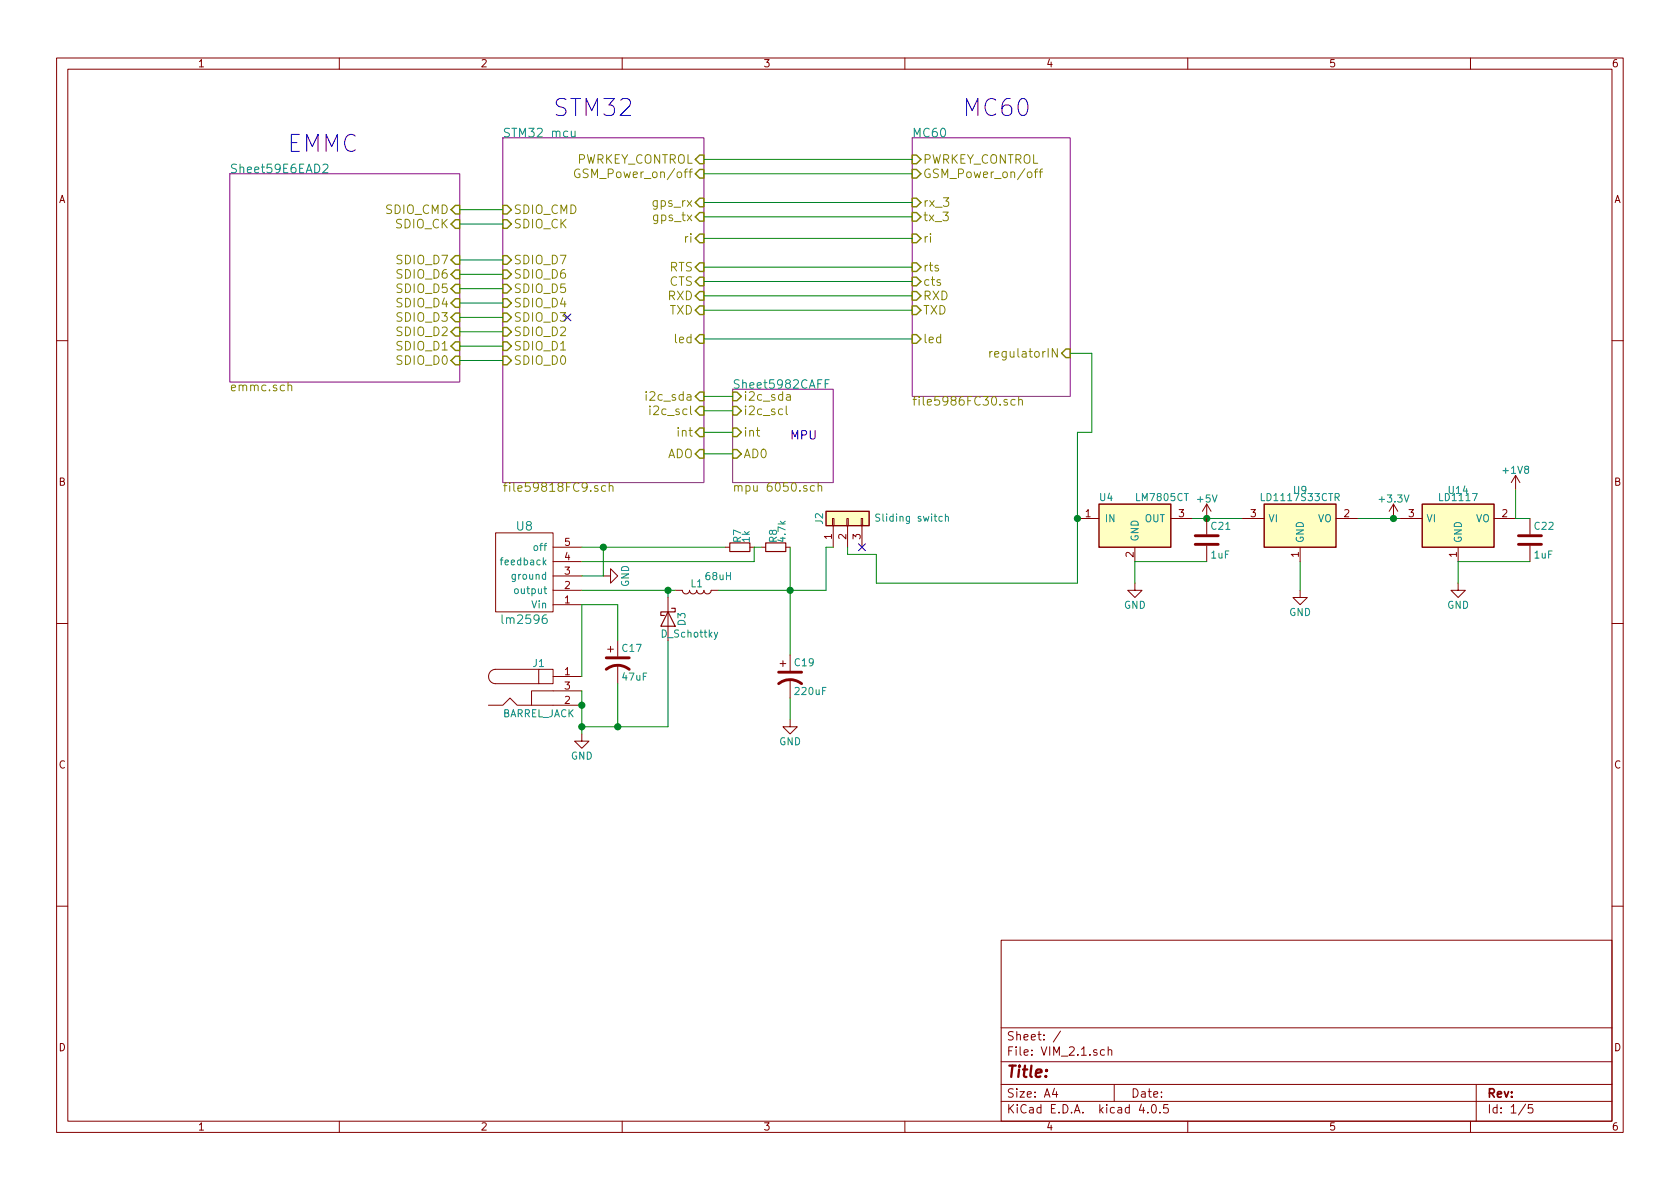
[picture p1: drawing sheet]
<svg xmlns="http://www.w3.org/2000/svg" width="297mm" height="210mm" viewBox="0 0 297 210" stroke-linecap="round" stroke-linejoin="round" font-family="sans-serif">
<g fill="none" stroke="#840000" stroke-width=".18">
<path d="M10 10.3h277v189.9h-277zM12 12.2h273v186.1h-273zM60 10.3v1.9M110 10.3v1.9M160 10.3v1.9M210 10.3v1.9M260 10.3v1.9M10 60.2h2M285 60.2h2M87.6 94.2h10.2v14h-10.2zM97.8 99.3h5.1M97.8 96.8h5.1"/>
<path d="M128.3 96.8h.7M132.6 96.8h.7M134.6 96.8h.8M138.9 96.8h.8M147.2 91.7h.2v1.3h-.2zM147.3 93v3.8M149.7 91.7h.3v1.3h-.3zM149.9 93v3.8M152.3 91.7h.2v1.3h-.2zM152.4 93v3.8M190.5 91.7h3.8M200.7 96.8v2.5"/>
<path d="M207 91.7h3.8M213.4 89.1l-.8 1.3M213.4 89.1v5.4M213.4 96.5v2.8M213.4 89.1l.7 1.3M219.7 91.7h3.8M229.9 96.8v2.5M236.2 91.7h3.8M246.4 89.1l-.8 1.3M246.4 89.1v2.6M246.4 89.1l.7 1.3M247.6 91.7h3.9"/>
<path d="M257.8 96.8v2.5M264.2 91.7h3.8M268 84.1l-.8 1.2M268 84.1v2.5M268 84.1l.7 1.2M270.5 91.7v2.8M270.5 96.5v2.8M10 110.3h2M95.2 118.4h2.6v2.5h-2.6zM95.2 118.4h-7.6a1.27 1.27 0 0 0-1.2 1.2 1.27 1.27 0 0 0 1.2 1.3h7.6M97.8 104.4h5.1M97.8 119.6h5.1"/>
<path d="M97.8 106.9h5.1M97.8 101.8h5.1M106.7 101.8h1.2v-1.2l1.3 1.2-1.3 1.3v-1.3M107.4 114.8h1.1M107.9 114.3v1M109.2 113.3v2.8M109.2 117.6v3.3M118.1 105.7v7.6M119.4 104.4h1.2a.63 .63 0 0 0 .7 .6 .63 .63 0 0 0 .6-.6 .63 .63 0 0 0 .7 .6 .63 .63 0 0 0 .6-.6 .63 .63 0 0 0 .6 .6 .63 .63 0 0 0 .7-.6 .63 .63 0 0 0 .6 .6 .63 .63 0 0 0 .6-.6h1.3M137.9 117.3h1M138.4 116.8v1.1M139.7 115.8v2.8"/>
<path d="M200.7 103.1v1.3h1.2l-1.2 1.3-1.3-1.3h1.3M229.9 104.4v1.3h1.2l-1.2 1.2-1.3-1.2h1.3M257.8 103.1v1.3h1.3l-1.3 1.3-1.3-1.3h1.3M285 110.3h2M86.4 124.7h2.5l1.3-1.3 1.2 1.3h11.5M102.9 122.2h-8.9v2.5M102.9 129.8v1.3h1.2l-1.2 1.2-1.3-1.2h1.3M139.7 127.2v1.3h1.3l-1.3 1.3-1.3-1.3h1.3M139.7 120.1v3.3M10 160.2h2M177 166.3h108v32h-108zM285 160.2h2"/>
<path d="M60 198.3v1.9M110 198.3v1.9M160 198.3v1.9M177 194.8h108M177 191.8h108M177 187.8h108M177 181.8h108M186.4 192.5l-.3 1h.9M186.8 193v1M187.5 182.3l-1.3 2M195.3 185.7l-.5-.1-.2 .3v.6l.2 .1 .5-.1M195.9 185.7l.2-.1 .4 .1 .1 .9"/>
<path d="M195.9 185.1v1.5M197 191.8v3M201.8 195.2l-.4 1.1h1M202.9 196.7v.1M203.8 195.4l.1-.1a.81 .81 0 0 1 .6 .6 .81 .81 0 0 1-.3 .8l-.1 .1a.8 .8 0 0 1-.6-.6 .8 .8 0 0 1 .3-.8zM205.1 196.7v.1M206.5 195.3h-.7l-.1 .7 .2-.1 .5 .1 .2 .2-.1 .5-.2 .1-.6-.1M210 198.3v1.9M260 198.3v1.9M261 191.8v6.5M269.7 195.2l-1.2 2M271 195.3h-.7l-.1 .7 .2-.1 .5 .1 .1 .2v.5l-.2 .1-.6-.1"/>
</g>
<path d="M40.6 30.7h40.7v36.9h-40.7zM88.9 24.4h35.6v60.9h-35.6zM161.3 24.4h27.9v45.7h-27.9zM129.5 68.8h17.8v16.5h-17.8z" fill="none" stroke="#840084" stroke-width=".18"/>
<path d="M57.1 29.2l.2-.2h.4l.2 .2 .1 .3-.1 .2-.9 .9h1M101 23.2v.8a.38 .38 0 0 0 .7 0M101.7 23.2v1M145.9 67.9h.5M146.6 67.2h-.7v1.5M88.4 99h.5M166.6 91.4l-.4-.1-.2 .3 .1 .5h.5M167.2 91.4l.1-.1 .3 .1 .1 .8M167.2 90.9v1.3M126.9 111.8l-.4 1.2-.2 .1" fill="none" stroke="#008484" stroke-width=".18"/>
<g fill="none" stroke="#848400" stroke-width=".18">
<path d="M102.5 30a.71 .71 0 0 0-.9 .7 .71 .71 0 0 0 .9 .6v-.5h-.3M121.8 30.4h.6M122.4 29.9l-.3 .1-.1 .1v1.3M182.9 30.4h.6M183.5 29.9l-.3 .1-.1 .1v1.3M183.7 30.4h.6M184.3 29.9l-.3 .1-.1 .1v1.3M50.9 68.2h.1a.36 .36 0 0 1 .6 .1v.8M50.9 67.6v1.5M114.9 71.8v.2M139 71.8v1.3l.2 .2M139.1 69.8h.6l.1 1"/>
<path d="M139.8 70.1l-.6 .1a.3 .3 0 0 0-.2 .3 .3 .3 0 0 0 .2 .3l.6-.1M175 62.1v1.1M175.4 62.1l-.2 .1-.2 .3M179.5 70.7a.48 .48 0 0 0-.7 .1v.7a.48 .48 0 0 0 .7 .1M180.1 70.8l.1-.1a.36 .36 0 0 1 .6 .2v.7M180.1 70.1v1.5M107.1 85.9a.48 .48 0 0 0-.7 .1v.7a.48 .48 0 0 0 .7 .1M107.7 86l.1-.1a.36 .36 0 0 1 .6 .2v.8M107.7 85.4v1.5M144 85.9h-.4l-.3 .3 .1 .5 .2 .2 .4-.1M144.7 86l.2-.1h.3l.1 1M144.7 85.4v1.5"/>
</g>
<g fill="none" stroke="#848400" stroke-width=".25">
<path d="M79.8 37.1l.7-.8h.8v1.5h-.8zM79.8 39.6l.7-.7h.8v1.5h-.8zM88.9 36.3h.8l.7 .8-.7 .7h-.8zM88.9 38.9h.8l.7 .7-.7 .8h-.8zM122.9 28.2l.8-.8h.8v1.6h-.8zM123.7 30h.8v1.5h-.8l-.8-.8zM123.7 37.6h.8v1.5h-.8l-.8-.8zM123.7 35h.8v1.6h-.8l-.8-.8zM161.3 30h.8l.7 .7-.7 .8h-.8zM161.3 27.4h.8l.7 .8-.7 .8h-.8zM161.3 35h.8l.7 .8-.7 .8h-.8zM161.3 37.6h.8l.7 .7-.7 .8h-.8z"/>
<path d="M79.8 48.5l.7-.8h.8v1.6h-.8zM79.8 46l.7-.8h.8v1.5h-.8zM80.5 57.9h.8v1.5h-.8l-.7-.7zM80.5 55.4h.8v1.5h-.8l-.7-.8zM80.5 52.8h.8v1.6h-.8l-.7-.8zM80.5 50.3h.8v1.5h-.8l-.7-.8zM88.9 55.4h.8l.7 .7-.7 .8h-.8zM88.9 57.9h.8l.7 .8-.7 .7h-.8zM88.9 45.2h.8l.7 .8-.7 .7h-.8zM88.9 47.7h.8l.7 .8-.7 .8h-.8zM88.9 50.3h.8l.7 .7-.7 .8h-.8zM88.9 52.8h.8l.7 .8-.7 .8h-.8z"/>
<path d="M123.7 54.1h.8v1.5h-.8l-.8-.7zM123.7 51.6h.8v1.5h-.8l-.8-.8zM123.7 59.2h.8v1.5h-.8l-.8-.8zM123.7 49h.8v1.5h-.8l-.8-.7zM123.7 46.5h.8v1.5h-.8l-.8-.8zM123.7 41.4h.8v1.5h-.8l-.8-.7zM161.3 54.1h.8l.7 .8-.7 .7h-.8zM161.3 51.6h.8l.7 .7-.7 .8h-.8zM161.3 59.2h.8l.7 .7-.7 .8h-.8zM161.3 46.5h.8l.7 .7-.7 .8h-.8zM161.3 49h.8l.7 .8-.7 .7h-.8zM161.3 41.4h.8l.7 .8-.7 .7h-.8z"/>
<path d="M80.5 63h.8v1.5h-.8l-.7-.8zM80.5 60.4h.8v1.6h-.8l-.7-.8zM88.9 60.4h.8l.7 .8-.7 .8h-.8zM88.9 63h.8l.7 .7-.7 .8h-.8zM123.7 69.3h.8v1.6h-.8l-.8-.8zM123.7 71.9h.8v1.5h-.8l-.8-.8zM123.7 75.7h.8v1.5h-.8l-.8-.8zM129.5 69.3h.8l.8 .8-.8 .8h-.8zM129.5 71.9h.8l.8 .7-.8 .8h-.8zM129.5 75.7h.8l.8 .7-.8 .8h-.8zM129.5 79.5h.8l.8 .8-.8 .7h-.8zM187.7 62.5l.8-.8h.7v1.5h-.7z"/>
<path d="M122.9 80.3l.8-.8h.8v1.5h-.8z"/>
</g>
<g fill="#ffffc2" stroke="#ffffc2" stroke-width=".18">
<path d="M194.3 89.1h12.7v7.7h-12.7z"/>
<path d="M223.5 89.1h12.7v7.7h-12.7z"/>
<path d="M251.5 89.1h12.7v7.7h-12.7z"/>
<path d="M146 90.4h7.7v2.6h-7.7z"/>
</g>
<path d="M146 90.4h7.7v2.6h-7.7zM194.3 89.1h12.7v7.7h-12.7zM223.5 89.1h12.7v7.7h-12.7zM251.5 89.1h12.7v7.7h-12.7z" fill="none" stroke="#840000" stroke-width=".25"/>
<g fill="none" stroke="#008400" stroke-width=".18">
<path d="M81.3 37.1h7.6M81.3 39.6h7.6M124.5 28.2h36.8M124.5 30.7h36.8M124.5 35.8h36.8M124.5 38.3h36.8M81.3 46h7.6M81.3 48.5h7.6M81.3 51h7.6M81.3 53.6h7.6M81.3 56.1h7.6M81.3 58.7h7.6"/>
<path d="M124.5 54.9h36.8M124.5 52.3h36.8M124.5 59.9h36.8M124.5 47.2h36.8M124.5 49.8h36.8M124.5 42.2h36.8M81.3 61.2h7.6M81.3 63.7h7.6M124.5 70.1h5M124.5 72.6h5M124.5 76.4h5M189.2 62.5h3.8v13.9h-2.5v26.7h-35.6v-5.1h-5v-1.2"/>
<path d="M102.9 96.8h25.4M106.7 96.8v5h-3.8M124.5 80.3h5M134.6 96.8h-1.3v2.5h-30.4M139.7 96.8v19M147.3 96.8h-1.3v7.6h-19M210.8 91.7h8.9M213.4 99.3h-12.7v3.8M229.9 99.3v5.1M240 91.7h7.6M268 86.6v5.1h2.5M270.5 99.3h-12.7v3.8"/>
<path d="M102.9 104.4h16.5M109.2 113.3v-6.4h-6.3v12.7M118.1 104.4v1.3M118.1 113.3v15.2h-15.2M102.9 122.2v7.6M109.2 120.9v7.6M139.7 123.4v3.8"/>
</g>
<g fill="#008400" stroke="#008400" stroke-width=".25">
<circle cx="213.4" cy="91.7" r=".51"/>
<circle cx="139.7" cy="104.4" r=".51"/>
<circle cx="102.9" cy="124.7" r=".51"/>
<circle cx="102.9" cy="128.5" r=".51"/>
<circle cx="109.2" cy="128.5" r=".51"/>
<circle cx="118.1" cy="104.4" r=".51"/>
<circle cx="106.7" cy="96.8" r=".51"/>
<circle cx="190.5" cy="91.7" r=".51"/>
<circle cx="246.4" cy="91.7" r=".51"/>
</g>
<path d="M211.3 96.3h4.1M211.3 94.7h4.1M268.5 96.3h4M268.5 94.7h4M107.2 118.4a3.3 3.3 0 0 1 4.1 0M107.2 116.3h4.1M137.7 118.9h4M137.7 120.9a3.3 3.3 0 0 1 4 0" fill="none" stroke="#840000" stroke-width=".51"/>
<path d="M129 96h3.6v1.5h-3.6zM135.4 96h3.5v1.5h-3.5zM118.1 108.2l1.3 2.5h-2.6zM118.7 107.6h.7v.6h-2.6v.6h.7" fill="none" stroke="#840000" stroke-width=".2"/>
<path d="M99.7 55.5l1.2 1.2M100.9 55.5l-1.2 1.2M151.8 96.2l1.2 1.2M153 96.2l-1.2 1.2" fill="none" stroke="#000084" stroke-width=".18"/>
<g font-size="4.2" fill="#0000c2">
<text x="97.8" y="20.6">STM32</text>
<text x="170.2" y="20.6">MC60</text>
<text x="50.8" y="26.9">EMMC</text>
</g>
<text font-size="2.8" fill="#840000" x="178" y="190.5">Title:</text>
<g font-size="2.1" fill="#008484">
<text x="88.9" y="24.3">STM32 mcu</text>
<text x="161.3" y="24.3">MC60</text>
<text x="40.6" y="30.6">Sheet59E6EAD2</text>
<text x="129.5" y="68.7">Sheet5982CAFF</text>
<text x="91.4" y="93.8">U8</text>
<text x="89.1" y="110.3">lm2596</text>
</g>
<g font-size="2.1" fill="#848400">
<text x="101.5" y="29">PWRKEY_CONTROL</text>
<text x="163.2" y="29">PWRKEY_CONTROL</text>
<text x="103.1" y="31.5">GSM_Power_on/off</text>
<text x="163.2" y="31.5">GSM_Power_on/off</text>
<text x="68.1" y="37.8">SDIO_CMD</text>
<text x="69.9" y="40.4">SDIO_CK</text>
<text x="90.8" y="37.8">SDIO_CMD</text>
<text x="90.8" y="40.4">SDIO_CK</text>
<text x="115.6" y="36.6">gps_rx</text>
<text x="115.7" y="39.1">gps_tx</text>
<text x="163.2" y="36.6">rx_3</text>
<text x="163.2" y="39.1">tx_3</text>
<text x="70.3" y="46.7">SDIO_D7</text>
<text x="90.8" y="46.7">SDIO_D7</text>
<text x="121.1" y="42.9">ri</text>
<text x="163.2" y="42.9">ri</text>
<text x="70.3" y="51.8">SDIO_D5</text>
<text x="70.3" y="49.3">SDIO_D6</text>
<text x="90.8" y="49.3">SDIO_D6</text>
<text x="90.8" y="51.8">SDIO_D5</text>
<text x="118.1" y="53.1">RXD</text>
<text x="118.3" y="50.5">CTS</text>
<text x="118.3" y="48">RTS</text>
<text x="163.2" y="53.1">RXD</text>
<text x="163.2" y="48">rts</text>
<text x="163.2" y="50.5">cts</text>
<text x="70.3" y="59.4">SDIO_D2</text>
<text x="70.3" y="56.9">SDIO_D3</text>
<text x="70.3" y="54.4">SDIO_D4</text>
<text x="90.8" y="56.9">SDIO_D3</text>
<text x="90.8" y="59.4">SDIO_D2</text>
<text x="90.8" y="54.4">SDIO_D4</text>
<text x="118.3" y="55.6">TXD</text>
<text x="163.2" y="55.6">TXD</text>
<text x="70.3" y="64.5">SDIO_D0</text>
<text x="70.3" y="62">SDIO_D1</text>
<text x="90.8" y="62">SDIO_D1</text>
<text x="90.8" y="64.5">SDIO_D0</text>
<text x="119.5" y="60.7">led</text>
<text x="163.2" y="60.7">led</text>
<text x="176" y="63.2">regulatorIN</text>
<text x="40.6" y="69.2">emmc.sch</text>
<text x="114.7" y="70.9">i2c_sda</text>
<text x="131.5" y="70.9">i2c_sda</text>
<text x="161.3" y="71.7">file5986FC30.sch</text>
<text x="115.4" y="73.4">i2c_scl</text>
<text x="119.9" y="77.2">int</text>
<text x="131.5" y="73.4">i2c_scl</text>
<text x="131.5" y="77.2">int</text>
<text x="117.8" y="81">ADO</text>
<text x="131.5" y="81">AD0</text>
<text x="88.9" y="87">file59818FC9.sch</text>
<text x="129.5" y="86.9">mpu 6050.sch</text>
</g>
<text font-size="2.1" fill="#0000c2" x="139.7" y="77.7">MPU</text>
<g font-size="2.1" fill="#840000">
<text x="178" y="184">Sheet: /</text>
<text x="178" y="186.7">File: VIM_2.1.sch</text>
<text x="178" y="196.9">KiCad E.D.A. kicad 4.0.5</text>
<text x="178" y="194.1">Size: A4</text>
<text x="200" y="194.1">Date:</text>
<text x="263" y="194.1">Rev:</text>
<text x="263" y="196.9">Id: 1/5</text>
</g>
<g font-size="1.8" fill="#840000">
<text x="35" y="11.9">1</text>
<text x="85" y="11.9">2</text>
<text x="135" y="11.9">3</text>
<text x="185" y="11.9">4</text>
<text x="235" y="11.9">5</text>
<text x="285" y="11.9">6</text>
<text x="10.4" y="35.9">A</text>
<text x="285.4" y="35.9">A</text>
<text x="10.4" y="85.9">B</text>
<text x="285.4" y="85.9">B</text>
<text x="147.1" y="95.3" transform="rotate(-90 147.1 95.3)">1</text>
<text x="149.6" y="95.3" transform="rotate(-90 149.6 95.3)">2</text>
<text x="152.1" y="95.3" transform="rotate(-90 152.1 95.3)">3</text>
<text x="191.9" y="91.4">1</text>
<text x="208.4" y="91.4">3</text>
<text x="221.1" y="91.4">3</text>
<text x="237.6" y="91.4">2</text>
<text x="249.1" y="91.4">3</text>
<text x="265.6" y="91.4">2</text>
<text x="99.8" y="101.6">3</text>
<text x="99.8" y="99.1">4</text>
<text x="99.8" y="96.5">5</text>
<text x="200.4" y="98.5" transform="rotate(-90 200.4 98.5)">2</text>
<text x="229.6" y="98.5" transform="rotate(-90 229.6 98.5)">1</text>
<text x="257.6" y="98.5" transform="rotate(-90 257.6 98.5)">1</text>
<text x="99.8" y="106.7">1</text>
<text x="99.8" y="104.1">2</text>
<text x="99.8" y="119.4">1</text>
<text x="99.8" y="124.5">2</text>
<text x="99.8" y="121.9">3</text>
<text x="10.4" y="135.9">C</text>
<text x="285.4" y="135.9">C</text>
<text x="10.4" y="185.9">D</text>
<text x="285.4" y="185.9">D</text>
<text x="35" y="199.9">1</text>
<text x="85" y="199.9">2</text>
<text x="135" y="199.9">3</text>
<text x="185" y="199.9">4</text>
<text x="235" y="199.9">5</text>
<text x="285" y="199.9">6</text>
</g>
<g font-size="1.8" fill="#008484">
<text x="265.9" y="83.8">+1V8</text>
<text x="194.5" y="88.6">U4</text>
<text x="201" y="88.6">LM7805CT</text>
<text x="211.8" y="88.8">+5V</text>
<text x="223.3" y="88.6">LD1117S33CTR</text>
<text x="228.8" y="87.3">U9</text>
<text x="244" y="88.8">+3.3V</text>
<text x="254.7" y="88.6">LD1117</text>
<text x="256.2" y="87.3">U14</text>
<text x="131" y="95.9" transform="rotate(-90 131 95.9)">R7</text>
<text x="132.5" y="95.9" transform="rotate(-90 132.5 95.9)">1k</text>
<text x="137.4" y="95.9" transform="rotate(-90 137.4 95.9)">R8</text>
<text x="138.9" y="95.7" transform="rotate(-90 138.9 95.7)">4.7k</text>
<text x="145.5" y="92.7" transform="rotate(-90 145.5 92.7)">J2</text>
<text x="155.3" y="92.2">Sliding switch</text>
<text x="195.3" y="92.3">IN</text>
<text x="201.3" y="95.8" transform="rotate(-90 201.3 95.8)">GND</text>
<text x="202.3" y="92.3">OUT</text>
<text x="214.2" y="93.7">C21</text>
<text x="224.3" y="92.3">VI</text>
<text x="232.9" y="92.3">VO</text>
<text x="252.2" y="92.3">VI</text>
<text x="260.8" y="92.3">VO</text>
<text x="271.4" y="93.7">C22</text>
<text x="89.1" y="99.9">feedback</text>
<text x="94.5" y="97.4">off</text>
<text x="214.1" y="98.7">1uF</text>
<text x="230.5" y="96" transform="rotate(-90 230.5 96)">GND</text>
<text x="258.4" y="96" transform="rotate(-90 258.4 96)">GND</text>
<text x="271.3" y="98.7">1uF</text>
<text x="90.7" y="102.5">ground</text>
<text x="91.3" y="105">output</text>
<text x="94" y="107.6">Vin</text>
<text x="111.2" y="103.8" transform="rotate(-90 111.2 103.8)">GND</text>
<text x="122.2" y="103.8">L1</text>
<text x="124.8" y="102.6">68uH</text>
<text x="198.7" y="107.6">GND</text>
<text x="255.9" y="107.6">GND</text>
<text x="117.1" y="112.7">D_Schottky</text>
<text x="121.2" y="110.6" transform="rotate(-90 121.2 110.6)">D3</text>
<text x="227.9" y="108.9">GND</text>
<text x="94.3" y="117.9">J1</text>
<text x="110.1" y="115.3">C17</text>
<text x="140.6" y="117.8">C19</text>
<text x="110.1" y="120.3">47uF</text>
<text x="140.7" y="122.9">220uF</text>
<text x="88.7" y="126.8">BARREL_JACK</text>
<text x="137.7" y="131.8">GND</text>
<text x="100.9" y="134.3">GND</text>
</g>
</svg>
